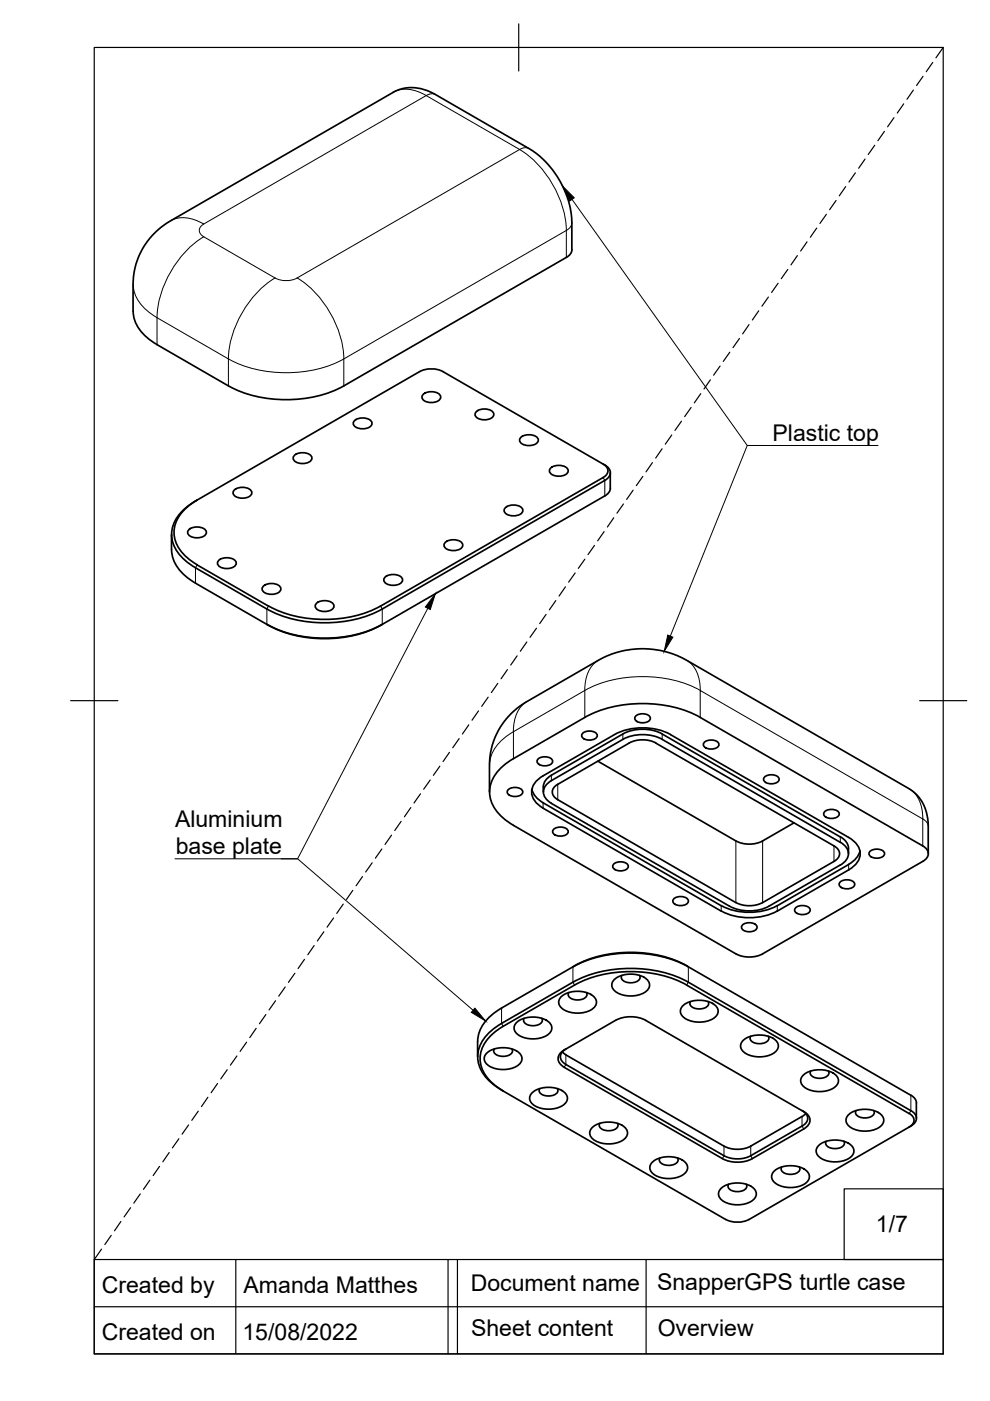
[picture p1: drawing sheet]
<svg xmlns="http://www.w3.org/2000/svg" width="210mm" height="297mm" viewBox="0 0 210 297" stroke-linecap="round" stroke-linejoin="round" font-family="sans-serif">
<!-- layer: Visible -->
<g fill="none" stroke="#000" stroke-width=".36">
<path d="M120.1 54.6l-47.2 27.2M121.2 52.9v-6.2a19.7 19.7 0 0 0-9-15.2l-20.8-12-2.1-.7-1.4-.2-2.4 .1-1.9 .7-47.4 27.4-2.6 1.8-2.2 2.4a15.4 15.4 0 0 0-3.2 9.3v5.7M121.3 52.9a1.94 1.94 0 0 1-1.2 1.7M28.2 66a8.7 8.7 0 0 0 5.1 7.1M33.3 73.1l15.1 8.7M89 78.8l-47.2 27.2a9.3 9.3 0 0 0-5.4 6.8 7.5 7.5 0 0 0 3.8 6.8l16.4 9.5M89 78.8a5.4 5.4 0 0 1 4.9 0l34 19.6a1.81 1.81 0 0 1 .9 3l-47.7 27.7a27 27 0 0 1-24.5 0M48.4 81.8a27 27 0 0 0 24.5 0M62.4 96.6a2.63 2.63 0 0 1 3.7 .4 1.63 1.63 0 0 1-2 1.3 1.63 1.63 0 0 1-1.9-1.3zM75.1 89.2a2.63 2.63 0 0 1 3.8 .4 1.63 1.63 0 0 1-2 1.3 1.63 1.63 0 0 1-2-1.3zM89.7 83.7a2.63 2.63 0 0 1 3.7 .3 1.63 1.63 0 0 1-1.9 1.4 1.63 1.63 0 0 1-2-1.4zM100.9 87.3a2.63 2.63 0 0 1 3.8 .4 1.63 1.63 0 0 1-2 1.3 1.63 1.63 0 0 1-2-1.3z"/>
<path d="M110.4 92.8a2.63 2.63 0 0 1 3.7 .3 1.63 1.63 0 0 1-1.9 1.4 1.63 1.63 0 0 1-2-1.4zM116.7 99.3a2.63 2.63 0 0 1 3.8 .3 1.63 1.63 0 0 1-2 1.4 1.63 1.63 0 0 1-2-1.4zM127.9 98.4a1.51 1.51 0 0 1 1 1.4 1.51 1.51 0 0 1-1 1.4M36.4 113.3a11.3 11.3 0 0 0 .5 5.6 10.2 10.2 0 0 0 4.6 4.7M40 112.4a2.63 2.63 0 0 1 3.7 .3 1.63 1.63 0 0 1-1.9 1.3 1.63 1.63 0 0 1-2-1.3zM41.8 106a8.6 8.6 0 0 0-4.9 6.9 7.6 7.6 0 0 0 3.6 6l1.3 .8M46.3 118.9a2.63 2.63 0 0 1 3.8 .3 1.63 1.63 0 0 1-2 1.4 1.63 1.63 0 0 1-2-1.4zM49.6 104a2.63 2.63 0 0 1 3.8 .3 1.63 1.63 0 0 1-2 1.3 1.63 1.63 0 0 1-2-1.3zM94.3 115.1a2.63 2.63 0 0 1 3.8 .3 1.63 1.63 0 0 1-2 1.3 1.63 1.63 0 0 1-1.9-1.3zM107.1 107.7a2.63 2.63 0 0 1 3.7 .3 1.63 1.63 0 0 1-1.9 1.4 1.63 1.63 0 0 1-2-1.4zM127.9 101.2l-47.2 27.3a26.2 26.2 0 0 1-23.8 0l-15.1-8.7M129.4 100.2v3.3a1.94 1.94 0 0 1-1.2 1.6l-47.5 27.5"/>
<path d="M41.4 123.6l15.5 9M55.8 124.3a2.63 2.63 0 0 1 3.7 .4 1.63 1.63 0 0 1-1.9 1.3 1.63 1.63 0 0 1-2-1.3zM56.6 132.4a27 27 0 0 0 24.5 0M56.9 132.6a26.2 26.2 0 0 0 23.8 0M67 128a2.63 2.63 0 0 1 3.8 .3 1.63 1.63 0 0 1-2 1.4 1.63 1.63 0 0 1-2-1.4zM81.6 122.4a2.63 2.63 0 0 1 3.7 .4 1.63 1.63 0 0 1-1.9 1.3 1.63 1.63 0 0 1-2-1.3zM123.5 155.5a2.16 2.16 0 0 1 3.1 .3 1.43 1.43 0 0 1-1.9 1.1 1.27 1.27 0 0 1-1.4-1.1zM124 152.1l-15.1 8.8M124 152.1a27 27 0 0 1 24.5 0M132.1 156.8l-15.2 8.7M132.1 155.6l-15.2 8.8M132.1 156.8a9.2 9.2 0 0 1 8.3 0"/>
<path d="M132.1 155.6a9.2 9.2 0 0 1 8.3 0l37.8 21.8M134.8 151.9a2.16 2.16 0 0 1 3.1 .2 1.43 1.43 0 0 1-1.9 1.1 1.27 1.27 0 0 1-1.4-1.1zM139 157.6l37.8 21.8a1.73 1.73 0 0 1 1.2 1.6 1.73 1.73 0 0 1-1.2 1.6l-15.1 8.8M139.1 157.5a6.3 6.3 0 0 0-5.7 0l-15.1 8.8a1.72 1.72 0 0 0-1.2 1.6 1.72 1.72 0 0 0 1.2 1.7l37.7 21.8M140.4 156.8l37.8 21.8a2.56 2.56 0 0 1 1.7 2.4 2.56 2.56 0 0 1-1.7 2.4l-15.2 8.7a9.2 9.2 0 0 1-8.3 0M148.5 152.1l47.2 27.3a1.73 1.73 0 0 1 1.1 1.6 1.73 1.73 0 0 1-1.1 1.6l-34 19.6M149.3 157.4a2.16 2.16 0 0 1 3.1 .3 1.43 1.43 0 0 1-1.9 1.1 1.27 1.27 0 0 1-1.4-1.1zM103.8 167.9v-5.7a15.6 15.6 0 0 1 8-13.5l15.4-8.9 3.3-1.4 3.5-.7 2.8-.2 3.1 .4 3.5 1 2.2 1.1 48 27.8 1 1 .9 1.2 .9 2.3 .4 2.1v6.6M107.7 167.5a2.16 2.16 0 0 1 3.1 .3 1.43 1.43 0 0 1-1.9 1.1 1.27 1.27 0 0 1-1.4-1.1zM108.9 160.8a9.2 9.2 0 0 0-5.1 6.6 7.5 7.5 0 0 0 3.8 6.8l48.4 28M112.8 167.3a4.6 4.6 0 0 0 2.4 2.9M114 161a2.16 2.16 0 0 1 3.2 .3 1.43 1.43 0 0 1-1.9 1.1 1.27 1.27 0 0 1-1.4-1.1z"/>
<path d="M115.1 164.5l15.2-8.8a13 13 0 0 1 11.9 .1l37.7 21.8a3.7 3.7 0 0 1 2.1 4.9l-1.2 1.3-.9 .6-15.1 8.7a13.1 13.1 0 0 1-11.9 0l-37.8-21.7M115.1 170.2l37.8 21.8M115.2 164.5a3.7 3.7 0 0 0-2.1 4.9l1.2 1.3 .9 .6M115.2 166.8v1.1M116.9 170.3l37.8 21.8M116.9 165.5a2.56 2.56 0 0 0-1.7 2.4 2.56 2.56 0 0 0 1.7 2.4M116.9 164.4a2.96 2.96 0 0 0-1.7 2.4M117.3 175.9a2.16 2.16 0 0 1 3.2 .3 1.43 1.43 0 0 1-1.9 1.1 1.27 1.27 0 0 1-1.4-1.1zM126.7 161.4l29.3 16.9M156 178.3a6.3 6.3 0 0 0 5.7 0M162.1 164.8a2.16 2.16 0 0 1 3.1 .3 1.43 1.43 0 0 1-1.9 1.1 1.27 1.27 0 0 1-1.4-1.1zM168.3 174.5l-6.6 3.8"/>
<path d="M174.8 172.1a2.16 2.16 0 0 1 3.1 .3 1.43 1.43 0 0 1-1.9 1.1 1.27 1.27 0 0 1-1.4-1.1zM178.2 177.4a3.2 3.2 0 0 1 1.7 3.6M130.1 183.2a2.16 2.16 0 0 1 3.1 .3 1.43 1.43 0 0 1-1.9 1.1 1.27 1.27 0 0 1-1.4-1.1zM142.8 190.6a2.16 2.16 0 0 1 3.1 .3 1.43 1.43 0 0 1-1.9 1.1 1.27 1.27 0 0 1-1.3-1.1zM152.9 192a13.1 13.1 0 0 0 11.9 0M156 191.4a6.3 6.3 0 0 0 5.7 0M157.4 196.2a2.16 2.16 0 0 1 3.1 .2 1.43 1.43 0 0 1-1.9 1.1 1.27 1.27 0 0 1-1.4-1.1zM168.6 192.5a2.16 2.16 0 0 1 3.2 .3 1.43 1.43 0 0 1-1.9 1.1 1.27 1.27 0 0 1-1.4-1.1zM178.1 187.1a2.16 2.16 0 0 1 3.1 .2 1.43 1.43 0 0 1-1.9 1.1 1.27 1.27 0 0 1-1.4-1.1zM179.9 183.3l-15.1 8.7M182.3 180.4a4.6 4.6 0 0 1-2.4 2.9M184.4 180.6a2.16 2.16 0 0 1 3.1 .2 1.43 1.43 0 0 1-1.9 1.1 1.27 1.27 0 0 1-1.3-1.1z"/>
<path d="M109.6 216.7a5.8 5.8 0 0 1 6.8 0 1.67 1.67 0 0 1-.6 2.9 6 6 0 0 1-6.2-.4 1.55 1.55 0 0 1 0-2.5zM111.1 215.9a1.09 1.09 0 0 0 1.2 1.5l1 .1a1.51 1.51 0 0 0 1.7-1.3l-.1-.3M119 211.3a5.8 5.8 0 0 1 6.9 0 1.67 1.67 0 0 1-.6 2.8 6 6 0 0 1-6.3-.4 1.55 1.55 0 0 1 0-2.4zM120.6 210.5a1.09 1.09 0 0 0 1.1 1.4l1 .1a1.51 1.51 0 0 0 1.8-1.3l-.2-.2M121.5 205l-15.1 8.7a8.6 8.6 0 0 0-5.1 7.1M121.5 205a27.1 27.1 0 0 1 24.5 0M121.8 208.9l-15.1 8.7a8.6 8.6 0 0 0-4.9 6.8 7.6 7.6 0 0 0 3.6 6.1l1.3 .8M121.8 204.8l-.3 .2M121.8 208.8a26.2 26.2 0 0 1 23.8 0l47.2 27.3a1.49 1.49 0 0 1 1 1.4 1.49 1.49 0 0 1-1 1.4M121.8 204.8a26.1 26.1 0 0 1 24.1 .2l47.2 27.2M130.3 207.6a5.8 5.8 0 0 1 6.8 0 1.67 1.67 0 0 1-.5 2.9 6 6 0 0 1-6.3-.4 1.55 1.55 0 0 1 0-2.5zM130.5 216.3l-10.9 6.3a1.95 1.95 0 0 0-1.3 1.9 1.95 1.95 0 0 0 1.3 1.8l33.6 19.3a7 7 0 0 0 6.3 0"/>
<path d="M130.5 216.3a7 7 0 0 1 6.4 0M131.8 206.8a1.09 1.09 0 0 0 1.2 1.5l1 .1a1.51 1.51 0 0 0 1.7-1.3l-.1-.3M136.9 216.3l33.5 19.4M144.9 213.2a5.8 5.8 0 0 1 6.8 0 1.67 1.67 0 0 1-.6 2.8 6 6 0 0 1-6.2-.4 1.55 1.55 0 0 1 0-2.4zM145.9 208.2l47.2 27.3M146 208.2a27.1 27.1 0 0 0-24.5 0l-15.2 8.8a9.2 9.2 0 0 0-5 6.5 7.5 7.5 0 0 0 3.8 6.8l1.6 1M146.4 212.4a1.09 1.09 0 0 0 1.1 1.4l1 .1a1.51 1.51 0 0 0 1.8-1.3l-.2-.2M156 202.2a6.3 6.3 0 0 0 5.7 0M159.2 219.7a1.09 1.09 0 0 0 1.1 1.5l1 .1a1.51 1.51 0 0 0 1.7-1.3l-.1-.3M101.3 220.8v3.3M103.3 223.2a5.8 5.8 0 0 1 6.8 0 1.67 1.67 0 0 1-.6 2.9 6 6 0 0 1-6.2-.4 1.55 1.55 0 0 1 0-2.5zM104.8 222.4a1.09 1.09 0 0 0 1.1 1.5l1 .1a1.51 1.51 0 0 0 1.8-1.3l-.2-.3"/>
<path d="M106.7 231.3l47.2 27.2a5.5 5.5 0 0 0 4.9 0l34-19.5M112.9 231.6a5.8 5.8 0 0 1 6.8 0 1.67 1.67 0 0 1-.6 2.9 6 6 0 0 1-6.2-.4 1.55 1.55 0 0 1 0-2.5zM114.4 230.8a1.09 1.09 0 0 0 1.2 1.5l1 .1a1.51 1.51 0 0 0 1.7-1.3l-.1-.3M119.2 223l.8 .6M120 225.7l33.5 19.3a6.3 6.3 0 0 0 5.7 0l10.9-6.3M120 223.7l33.5 19.3a6.3 6.3 0 0 0 5.7 0l10.9-6.3M120 222.4a1.73 1.73 0 0 0-1.2 1.6 1.73 1.73 0 0 0 1.2 1.7M125.6 239a5.8 5.8 0 0 1 6.9 0 1.67 1.67 0 0 1-.6 2.9 6 6 0 0 1-6.3-.5 1.55 1.55 0 0 1 0-2.4zM127.2 238.2a1.09 1.09 0 0 0 1.1 1.5h1a1.51 1.51 0 0 0 1.7-1.2l-.1-.3M157.6 220.5a5.8 5.8 0 0 1 6.8 0 1.67 1.67 0 0 1-.5 2.9 6 6 0 0 1-6.3-.4 1.55 1.55 0 0 1 0-2.5zM170.1 235.5a1.73 1.73 0 0 1 1.2 1.6 1.73 1.73 0 0 1-1.2 1.6M170.4 227.9a5.8 5.8 0 0 1 6.8 0 1.67 1.67 0 0 1-.6 2.9 6 6 0 0 1-6.2-.5 1.55 1.55 0 0 1 0-2.4z"/>
<path d="M170.4 239.4l-10.9 6.2M170.4 235.7a1.93 1.93 0 0 1 1.3 1.8 1.93 1.93 0 0 1-1.3 1.8M170.8 236.1l-.7 .6M171.9 227.1a1.09 1.09 0 0 0 1.1 1.4l1 .1a1.51 1.51 0 0 0 1.8-1.2l-.2-.3M180 236.3a5.8 5.8 0 0 1 6.8 0 1.67 1.67 0 0 1-.6 2.8 6 6 0 0 1-6.2-.4 1.55 1.55 0 0 1 0-2.4zM181.5 235.5a1.09 1.09 0 0 0 1.1 1.4l1 .1a1.51 1.51 0 0 0 1.8-1.2l-.2-.3M193.1 238.7l-.3 .3M193.1 232.2a2.08 2.08 0 0 1 1.2 1.6M193.1 235.5a1.73 1.73 0 0 1 1.2 1.6 1.73 1.73 0 0 1-1.2 1.6M194.3 233.9v3.2M138.4 246.3a5.8 5.8 0 0 1 6.8 0 1.67 1.67 0 0 1-.6 2.9 6 6 0 0 1-6.2-.4 1.55 1.55 0 0 1 0-2.5zM139.9 245.5a1.09 1.09 0 0 0 1.1 1.5l1 .1a1.51 1.51 0 0 0 1.8-1.3l-.1-.3"/>
<path d="M152.9 251.9a5.8 5.8 0 0 1 6.9 0 1.67 1.67 0 0 1-.6 2.9 6 6 0 0 1-6.3-.5 1.55 1.55 0 0 1 0-2.4zM154.5 251.1a1.09 1.09 0 0 0 1.1 1.5h1a1.51 1.51 0 0 0 1.7-1.2l-.1-.3M164.2 248.2a5.8 5.8 0 0 1 6.8 0 1.67 1.67 0 0 1-.6 2.9 6 6 0 0 1-6.2-.4 1.55 1.55 0 0 1 0-2.5zM165.7 247.4a1.09 1.09 0 0 0 1.2 1.5l1 .1a1.51 1.51 0 0 0 1.7-1.3l-.1-.3M173.6 242.8a5.8 5.8 0 0 1 6.9 0 1.67 1.67 0 0 1-.6 2.9 6 6 0 0 1-6.3-.5 1.55 1.55 0 0 1 0-2.4zM175.2 242a1.09 1.09 0 0 0 1.1 1.4l1 .1a1.51 1.51 0 0 0 1.7-1.2l-.1-.3"/>
</g>
<!-- layer: Visible Narrow -->
<g fill="none" stroke="#000" stroke-width=".21">
<path d="M83.4 19.6a6.9 6.9 0 0 1 7 .7M90.4 20.3l19.8 11.4M90.4 20.3l-47.2 27.2M92.4 20.1a1.94 1.94 0 0 0-2 .2M110.2 31.7l-47.2 27.2M110.2 31.7a21.9 21.9 0 0 1 9.9 17.2M112.2 31.5a1.94 1.94 0 0 0-2 .2M36.2 46.8a6.9 6.9 0 0 1 7 .7M43.2 50.2l15.1 8.7a21.9 21.9 0 0 0-9.9 17.2M43.2 50.2a21.9 21.9 0 0 0-9.9 17.2M43.2 47.5a1.44 1.44 0 0 0-.9 1.3 1.44 1.44 0 0 0 .9 1.4M58.3 58.9a5 5 0 0 0 4.7 0 21.9 21.9 0 0 1 9.9 17.2"/>
<path d="M120.1 48.9l-47.2 27.2v5.7M120.1 48.9v5.7M121.3 47.2a1.94 1.94 0 0 1-1.2 1.7M28.2 60.3a8.7 8.7 0 0 0 5.1 7.1M33.3 67.4l15.1 8.7M33.3 67.4v5.7M48.4 76.1v5.7M48.4 76.1a27 27 0 0 0 24.5 0M41.8 119.8l-.4 .6v3.2M127.9 101.2l.3 .7v3.2M56.9 128.5l-.3 .6v3.3M80.7 128.5l.3 .6v3.3"/>
<path d="M126.9 140a6.9 6.9 0 0 0-2.9 6.4M145.6 140a6.9 6.9 0 0 1 2.9 6.4 27 27 0 0 0-24.5 0M108.9 155.1v5.8M108.9 155.1a8.7 8.7 0 0 0-5.1 7.1M111.8 148.7a6.9 6.9 0 0 0-3 6.4M124 146.4l-15.1 8.7M124 146.4v5.7M132.1 155.6v1.2M140.4 155.6v1.2M148.5 152.1v-5.7l47.1 27.2M115.1 170.2v1.2M116.9 164.4v1.1"/>
<path d="M118.3 166.3v3.3M156 178.3v13.1M161.7 178.3v13.1M176.8 179.4v3.2M178.2 177.4v1.2M192.7 167.2a6.9 6.9 0 0 1 3 6.4M195.6 173.6v5.8M195.7 173.6a2.08 2.08 0 0 1 1.1 1.7M152.9 192v1.2M164.8 192v1.2M179.9 183.3v1.1M106.3 213.7v3.3l.4 .6"/>
<path d="M121.5 205v3.2l.3 .7M145.9 205v3.2l-.3 .7M120 223.7v2l-.4 .6M170.1 236.7v2l.3 .7M193.1 232.2v3.3l-.3 .6M153.5 243v2l-.3 .6M159.2 243v2l.3 .6"/>
</g>
<!-- layer: Border -->
<path d="M20 10.1h180v276.9h-180zM110 5.1v10M15 148.6h10M195 148.6h10" fill="none" stroke="#000" stroke-width=".25"/>
<!-- layer: TitleBlock -->
<path d="M179 252.1h21v14.9h-21zM20 267h180v20h-180zM20 277.1h180M50 267v20M95 267v20M97 267v20M137 267v20" fill="none" stroke="#000" stroke-width=".25"/>
<!-- layer: Annotations -->
<path d="M119.3 39.4l2.5 2.5-1 .7zM92.3 125.9l-1.1 3.3-1-.5zM141.6 134.6l1.1 .5-1.9 3zM100.7 213.7l2.3 2.8-3.1-1.9z" fill="#000" stroke="#000" stroke-width=".21"/>
<path d="M121.3 42.3l37.1 52.2h27.8M161.9 94.5h-3.5l-16.3 40.4M90.7 129l-27.6 53.1h-26M59.6 182.1h3.5l37.2 32.1" fill="none" stroke="#000" stroke-width=".21"/>
<!-- layer: Sketch2 -->
<g fill="none" stroke="#000" stroke-width=".25">
<path d="M193.7 19.1l-1.4 1.9M195.7 16.2l-1.4 1.9M197.8 13.2l-1.4 2M200 10.1l-1.6 2.2M179.3 39.6l-1.4 1.9M181.4 36.6l-1.4 2M183.4 33.7l-1.3 2M185.5 30.8l-1.4 2M187.5 27.9l-1.4 1.9M189.5 24.9l-1.3 2M191.6 22l-1.4 2M167 57.1l-1.3 2"/>
<path d="M169.1 54.2l-1.4 2M171.1 51.3l-1.3 1.9M173.2 48.4l-1.4 1.9M175.2 45.4l-1.4 2M177.3 42.5l-1.4 2M152.7 77.6l-1.4 2M154.7 74.7l-1.3 1.9M156.8 71.8l-1.4 1.9M158.8 68.8l-1.3 2M160.9 65.9l-1.4 1.9M162.9 63l-1.4 1.9M165 60.1l-1.4 1.9"/>
<path d="M138.3 98.1l-1.3 1.9M140.4 95.2l-1.4 1.9M142.4 92.2l-1.3 2M144.5 89.3l-1.4 2M146.5 86.4l-1.3 1.9M148.6 83.5l-1.4 1.9M150.6 80.5l-1.3 2M124 118.6l-1.4 1.9M126 115.6l-1.3 2M128.1 112.7l-1.4 2M130.1 109.8l-1.3 1.9M132.2 106.9l-1.4 1.9"/>
<path d="M134.2 103.9l-1.3 2M136.3 101l-1.4 2M109.6 139.1l-1.3 1.9M111.7 136.1l-1.4 2M113.7 133.2l-1.3 1.9M115.8 130.3l-1.4 1.9M117.8 127.3l-1.3 2M119.9 124.4l-1.4 2M121.9 121.5l-1.3 1.9M95.3 159.5l-1.4 2M97.3 156.6l-1.3 1.9M99.4 153.7l-1.4 1.9"/>
<path d="M101.5 150.7l-1.4 2M103.5 147.8l-1.4 2M105.5 144.9l-1.3 1.9M107.6 142l-1.4 1.9M83 177.1l-1.4 1.9M85 174.1l-1.3 2M87.1 171.2l-1.4 2M89.2 168.3l-1.4 2M91.2 165.4l-1.4 1.9M93.3 162.4l-1.4 2M68.7 197.6l-1.4 1.9M70.7 194.6l-1.4 2"/>
<path d="M72.8 191.7l-1.4 2M74.8 188.8l-1.4 1.9M76.9 185.9l-1.4 1.9M78.9 182.9l-1.4 2M81 180l-1.4 2M54.3 218l-1.3 2M56.4 215.1l-1.4 2M58.4 212.2l-1.4 1.9M60.5 209.3l-1.4 1.9M62.5 206.3l-1.3 2M64.6 203.4l-1.4 1.9M66.6 200.5l-1.3 1.9"/>
<path d="M40 238.5l-1.4 2M42 235.6l-1.3 1.9M44.1 232.6l-1.4 2M46.1 229.7l-1.3 2M48.2 226.8l-1.4 2M50.2 223.9l-1.3 1.9M52.3 221l-1.4 1.9M25.6 259l-1.3 1.9M27.7 256.1l-1.4 1.9M29.7 253.1l-1.3 2M31.8 250.2l-1.4 2M33.8 247.3l-1.3 1.9"/>
<path d="M35.9 244.4l-1.4 1.9M37.9 241.4l-1.3 2M21.5 264.8l-1.5 2.2M23.6 261.9l-1.4 2"/>
</g>
<g font-size="4.9">
<text x="163.8" y="93.5">Plastic top</text>
<text x="37.1" y="175.3">Aluminium</text>
<text x="37.3" y="181.1">base plate</text>
<text x="185.7" y="261.1">1/7</text>
<text x="21.6" y="274.2">Created by</text>
<text x="51.6" y="274.1">Amanda Matthes</text>
<text x="99.8" y="273.7">Document name</text>
<text x="139.3" y="273.6">SnapperGPS turtle case</text>
<text x="21.6" y="284">Created on</text>
<text x="51.4" y="284.2">15/08/2022</text>
<text x="99.9" y="283.2">Sheet content</text>
<text x="139.4" y="283.3">Overview</text>
</g>
</svg>
